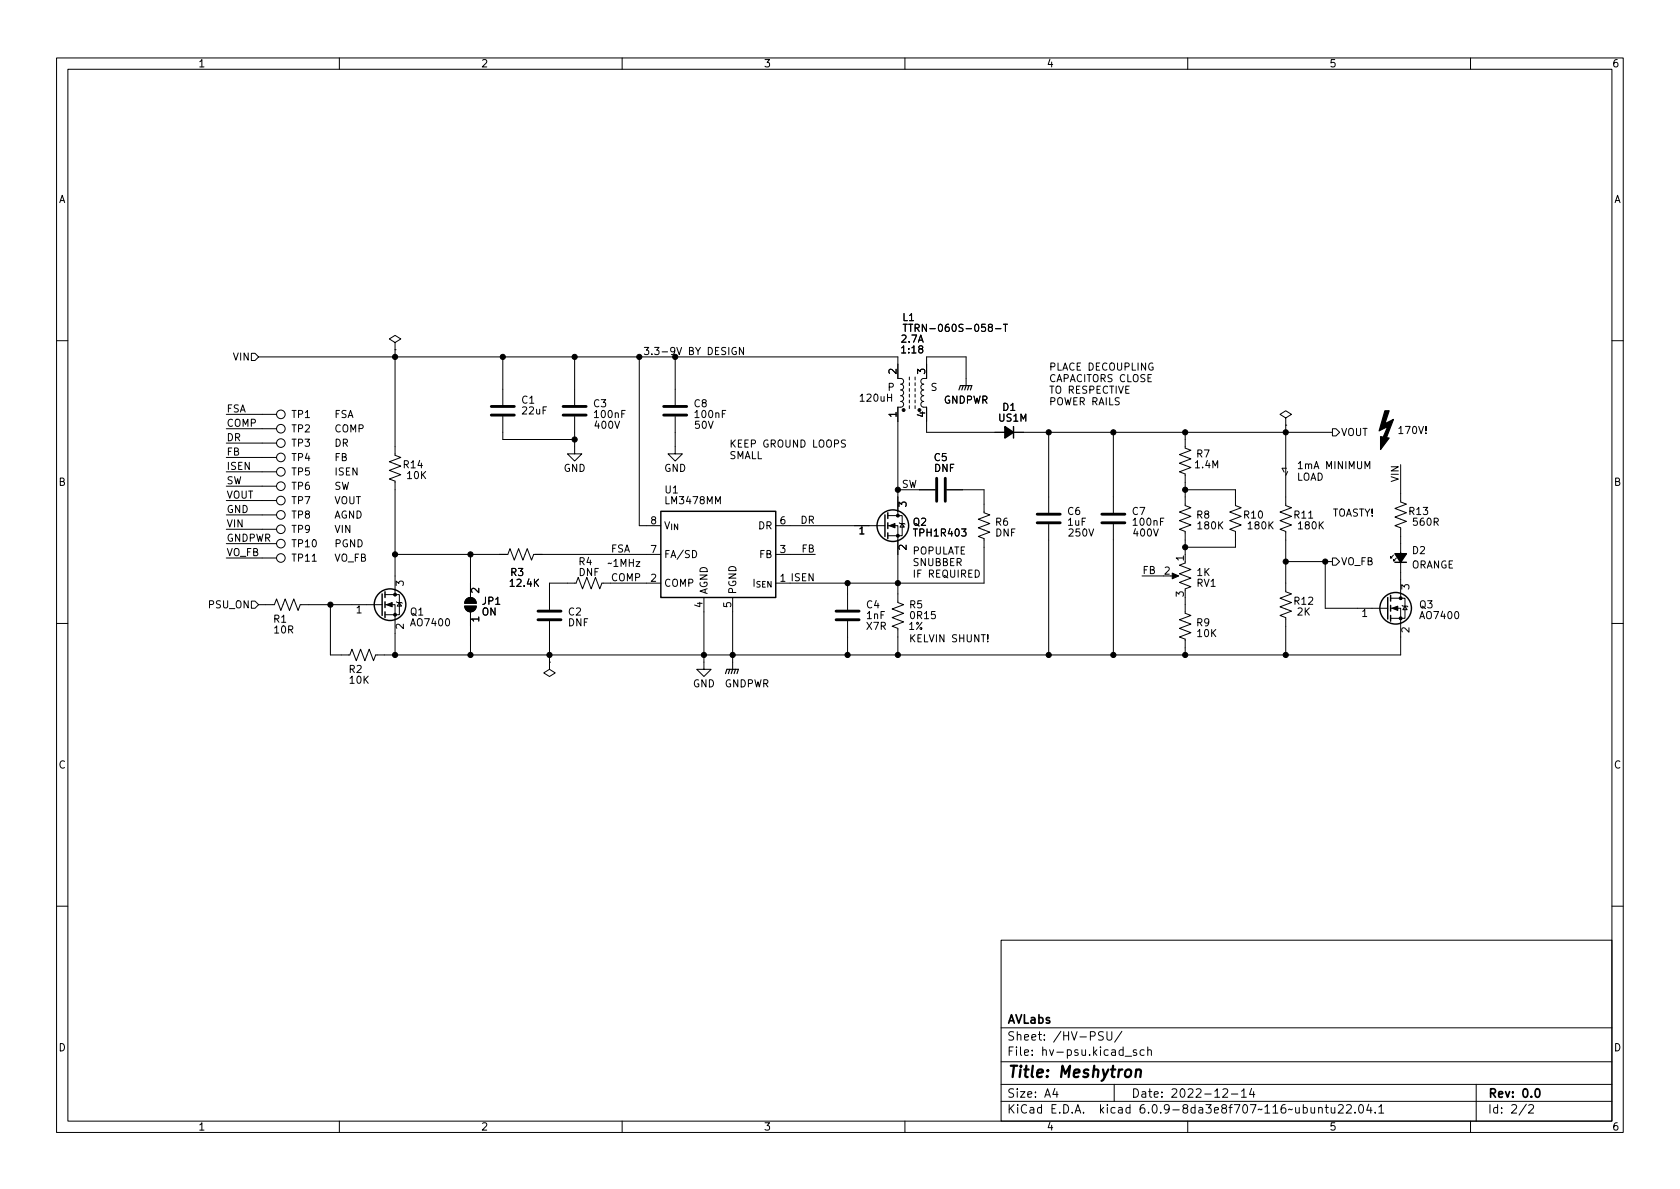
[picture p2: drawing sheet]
<svg xmlns="http://www.w3.org/2000/svg" width="297mm" height="210mm" viewBox="0 0 297 210" stroke-linecap="round" stroke-linejoin="round" font-family="sans-serif">
<g fill="none" stroke="#000" stroke-width=".18">
<path d="M10 10.2h277v190.1h-277zM12 12.2h273v186.1h-273zM60 10.2v2M110 10.2v2M160 10.2v2M210 10.2v2M260 10.2v2M160.1 57.3v1.3M176 58.1h1M177.4 57.3h.7M177.8 57.3v1.3M10 60.2h2"/>
<path d="M40 75.8h8.9M40 73.3h8.9M40 78.4h8.9M44.4 62.5h.7l.6 .6-.6 .6h-.7zM45.7 63.1h113v3.8l.8 .1 .3 .4-.2 .4-.3 .1 .3 .2 .2 .3-.2 .4-.3 .2 .3 .1 .2 .3-.2 .4-.3 .2 .3 .1 .1 .2-.1 .5-.3 .2 .4 .2v.4l-.3 .4h-.7v19.2M69.8 60.6l1.1-.7-1.1-.6-1 .6 1 .7v1.2M69.8 61.8h.1M69.8 61.8v18.7l1.1 .4-2.1 .8 2.1 .7-2.1 .8 2.1 .7-2.1 .8 1 .4v20.1M88.9 63.1v8.5M88.9 73.7v4h12.7M101.6 73.7v6.6h1.3l-1.3 1.2-1.3-1.2h1.3M101.6 63.1v8.5"/>
<path d="M113 63.1v29.9h3.8M119.4 73.7v6.6h1.2l-1.2 1.2-1.3-1.2h1.3M119.4 63.1v8.5M130.1 61.5a.59 .59 0 0 0-.7 .6 .59 .59 0 0 0 .7 .5l.1-.4h-.3M131.5 61.4v1.3l-.8-1.3v1.3M149.5 77.9l-.5-.1-.2 .2 .1 .3 .5 .3v.4l-.2 .1-.4-.1M156.9 70.3h.7M157.6 69.7v1.3M160.8 66.7v.5M160.8 67.7v.5M160.8 68.7v.5M160.8 69.7v.5"/>
<path d="M160.8 70.7v.5M160.8 71.7v.6M161.8 66.7v.5M161.8 67.7v.5M161.8 68.7v.5M161.8 69.7v.5M161.8 70.7v.5M161.8 71.7v.6M170.8 68.2v-5.1h-7v3.8l-.7 .1-.3 .4 .2 .4 .3 .1-.3 .2-.2 .3 .1 .4 .4 .2-.3 .1-.2 .3 .1 .4 .4 .2-.3 .1-.2 .2 .1 .5 .4 .2-.4 .2-.1 .4 .3 .4h.7v4.4h71.8M185.4 76.4v14.3M196.8 76.4v14.3M209.5 76.4v2.8l1.1 .4-2.1 .8 2.1 .7-2.1 .8 2.1 .8-2.1 .7 1 .4v5.6l1.1 .4-2.1 .7 2.1 .8-2.1 .8 2.1 .7-2.1 .8 1 .4v4"/>
<path d="M227.3 75.2v14.2l1 .4-2 .7 2 .8-2 .8 2 .7-2 .8 1 .4v10.6l1 .4-2 .8 2 .7-2 .8 2 .8-2 .7 1 .4v6.6M227.3 73.9l1-.6-1-.7-1 .7 1 .6v1.3M227.3 75.2h.1M235.6 75.8h.6l.7 .6-.7 .7h-.6zM252.1 76.6v.1M252.1 75.4v.8M285 60.2h2M40 91.1h8.9M40 96.1h8.9M40 88.5h8.9M40 93.6h8.9M40 83.4h8.9"/>
<path d="M40 98.7h8.9M40 80.9h8.9M40 86h8.9M69.8 98h20l.4-1 .7 2.1 .8-2.1 .8 2.1 .7-2.1 .8 2.1 .4-1.1h22.4M83.2 98v7.7M117.5 92.3l.5 1.2 .4-1.2M118.8 92.7v1M119.8 92.7v1l-.6-1v1M122.4 97.3a.64 .64 0 0 1 .8 .7 .64 .64 0 0 1-.8 .6zM137.2 93h19.3M137.2 98h6.9M157 93h1.7v13.5l1.1 .4-2.1 .8 2.1 .8-2.1 .7 2.1 .8-2.1 .7 1 .4v4.7"/>
<path d="M157 91.2h2.5v3.5h-2.5M158.7 86.6h6.7M159 92.5l.1 .1h.8l.1 .1M159.5 92.6l.4 .6h-.8zM167.4 86.6h6.6v4.1l1 .4-2 .7 2 .8-2 .7 2 .8-2 .8 1 .3v7.9h-36.8M185.4 92.7v23.1M196.8 92.7v23.1M209.5 86.6h8.9v2.8l1.1 .4-2.1 .7 2.1 .8-2.1 .8 2.1 .7-2.1 .8 1 .4v2.8h-8.9M209.5 99.6l-1 .3 2.1 .8-2.1 .8 2.1 .7-2.1 .8 2.1 .8-1.1 .3M227.3 99.3h8.3M234.3 99.3v8.3h11.1M235.6 98.7h.6l.7 .6-.7 .6h-.6z"/>
<path d="M241.3 82.9v-1.3l.5 .9 .4-.9v1.3M246.4 98.2l-.5 .5v-.3v.3h.2M246.9 98.7l-.5 .5v-.3v.3h.2M247.6 82.2v6.6l1.1 .3-2.1 .8 2.1 .8-2.1 .7 2.1 .8-2.1 .8 1 .3v12.5M10 110.2h2M44.4 106.3h.7l.6 .6-.6 .7h-.7zM45.7 106.9h2.8l.4-1 .8 2 .7-2 .8 2 .7-2 .8 2 .4-1h14.5M58.4 106.9v8.9h3.4l.4-1 .8 2 .8-2 .7 2 .8-2 .7 2 .4-1h181.2v-8.2h-1.7M68.1 106.9h1.7v8.9M68.1 105.2h2.5v3.5h-2.5M70.1 106.4l.1 .1h.8l.1 .2M70.6 106.5l.4 .7h-.8z"/>
<path d="M82.2 107.2h2a1.02 1.02 0 0 1-1 1 1.02 1.02 0 0 1-1-1zM82.5 106a1.02 1.02 0 0 1 1.1-.3 1.02 1.02 0 0 1 .6 1h-2zM83.2 108.2v7.6M97.2 117.1v1.3l1 .6-1 .6-1.1-.6 1.1-.6M97.2 117.1h.1M97.2 109.8v7.3M116.8 103.1h-10.4l-.4 1-.7-2-.8 2-.7-2-.8 2-.8-2-.3 1h-4.7v4.7M124.5 105.7v12.7h1.2l-1.2 1.2-1.3-1.2h1.3M129.5 105.7v12.7M149.9 103.1v4.7M149.9 109.8v6M174.6 113.4v.1"/>
<path d="M174.6 112.2v.8M201.9 101.8h3.8M207 101.8h1M209.5 105.7v2.8l1.1 .3-2.1 .8 2.1 .8-2.1 .7 2.1 .8-2.1 .7 1 .4v2.8M245.9 105.8h2.5v3.5h-2.5M247.9 107.1l.1 .1h.8l.1 .1M248.4 107.2l.4 .6h-.8zM285 110.2h2M10 160.2h2M177 166.3h108v32h-108zM285 160.2h2M60 198.3v2"/>
<path d="M110 198.3v2M160 198.3v2M177 194.8h108M177 191.8h108M177 187.8h108M177 181.8h108M186.5 192.5l-.4 1h1M186.9 193v1M195.1 182.5l-.6-.1-.3 .3 .2 .4 .6 .3v.4l-.2 .1h-.6M195.7 182.4v1.2l.3 .3h.3l.3-.3v-1.2M197 191.8v3M198.4 182.4l-1.3 1.9"/>
<path d="M198.9 186.8h1.2M200.9 185.7l-.3-.1-.2 .2v.3l.5 .1v.4h-.5M202.3 185.7l-.4-.1-.3 .3v.4l.1 .3h.6M202.9 185.8l.2-.2 .4 .1 .1 .9M202.9 185.1v1.5M210 198.3v2M216.2 192.7l.6-.2 .2 .2 .1 .3-1 1h1M217.7 193.5h1.2M219.5 193l.4-.5v1.5M219.5 194h.9M221.3 192.5l-.4 1h1M221.6 193v1"/>
<path d="M233.1 196l.3-.2 .3 .1 .1 .9M233.1 195.8v1M234.3 195.8h.6M234.5 195.3v1.3l.4 .2M235.4 195.8v1h.4l.2-.1M236 195.8v1M236.6 195.5l.6-.2 .2 .2 .1 .3-.9 1h.9M238.1 195.5l.5-.2 .3 .2v.3l-.9 1h.9M239.6 196.7v.1M240.4 195.4l.2-.1a.81 .81 0 0 1 .6 .7 .81 .81 0 0 1-.3 .8h-.2a.81 .81 0 0 1-.6-.6 .81 .81 0 0 1 .3-.8zM242 195.3l-.4 1h1M242.4 195.8v1"/>
<path d="M243.1 196.7v.1M243.8 195.8l.4-.5v1.5M243.8 196.8h.8M260 198.3v2M261 191.8v6.5M269.9 195.3l-1.3 1.9M270.3 195.5l.6-.2 .2 .2 .1 .3-1 1h1"/>
<circle cx="49.7" cy="75.8" r=".76"/>
<circle cx="49.7" cy="78.4" r=".76"/>
<circle cx="49.7" cy="73.3" r=".76"/>
<circle cx="49.7" cy="86" r=".76"/>
<circle cx="49.7" cy="93.6" r=".76"/>
<circle cx="49.7" cy="98.7" r=".76"/>
<circle cx="49.7" cy="91.1" r=".76"/>
<circle cx="49.7" cy="80.9" r=".76"/>
<circle cx="49.7" cy="96.1" r=".76"/>
<circle cx="49.7" cy="83.4" r=".76"/>
<circle cx="49.7" cy="88.5" r=".76"/>
</g>
<path d="M271.6 192.6l.2-.1a.82 .82 0 0 1 .6 .7 .82 .82 0 0 1-.3 .8h-.2a.81 .81 0 0 1-.6-.6 .81 .81 0 0 1 .3-.8z" fill="none" stroke="#000" stroke-width=".3"/>
<path d="M200.9 189.3a.49 .49 0 0 1 .8 .1l-.1 1.1M200.9 189.1l-.1 1.4" fill="none" stroke="#000" stroke-width=".4"/>
<g fill="none" stroke="#000" stroke-width=".25">
<path d="M179.2 75.4v2.1M116.8 90.4h20.4v15.3h-20.4zM156.5 91.1v3.8M157 90.7v1M157 92.5v1M157 94.2v1M246.6 99.4h2.1M67.6 105v3.8M68.1 104.6v1.1M68.1 106.4v1M68.1 108.2v1M245.4 105.7v3.8"/>
<path d="M245.9 105.3v1M245.9 107.1v1M245.9 108.8v1"/>
<circle cx="157.9" cy="93" r="2.79"/>
<circle cx="69" cy="106.9" r="2.79"/>
<circle cx="246.8" cy="107.6" r="2.79"/>
</g>
<path d="M177.7 75.4l1.5 1-1.5 1.1zM246.6 97.9h2.1l-1.1 1.5z" fill="#000" stroke="#000" stroke-width=".25"/>
<g fill="none" stroke="#000" stroke-width=".51">
<path d="M86.9 73.4h4M86.9 71.9h4M99.6 73.4h4M99.6 71.9h4M117.3 73.4h4.1M117.3 71.9h4.1M165.6 84.6v4M167.1 84.6v4M183.4 92.5h4.1M183.4 90.9h4.1M194.8 92.5h4.1M194.8 90.9h4.1"/>
<path d="M95.1 109.6h4.1M95.1 108.1h4.1M147.8 109.6h4.1M147.8 108.1h4.1"/>
</g>
<g fill="#000" stroke="#000" stroke-width=".18">
<path d="M157.2 93l1-.4v.7zM68.3 106.9l1-.4v.8zM82.2 107.2h2a1.02 1.02 0 0 1-1 1 1.02 1.02 0 0 1-1-1zM82.5 106a1.02 1.02 0 0 1 1.1-.3 1.02 1.02 0 0 1 .6 1h-2zM207.3 101.3l1.1 .5-1.1 .6zM246.1 107.6l1-.4v.7z"/>
<circle cx="69.8" cy="63.1" r=".46"/>
<circle cx="88.9" cy="63.1" r=".46"/>
<circle cx="101.6" cy="63.1" r=".46"/>
<circle cx="101.6" cy="77.7" r=".46"/>
<circle cx="113" cy="63.1" r=".46"/>
<circle cx="119.4" cy="63.1" r=".46"/>
<circle cx="159.8" cy="72.5" r=".25"/>
<circle cx="185.4" cy="76.4" r=".46"/>
<circle cx="196.8" cy="76.4" r=".46"/>
<circle cx="209.5" cy="76.4" r=".46"/>
<circle cx="227.3" cy="76.4" r=".46"/>
<circle cx="69.8" cy="98" r=".46"/>
<circle cx="83.2" cy="98" r=".46"/>
<circle cx="158.7" cy="86.6" r=".46"/>
<circle cx="158.7" cy="94.7" r=".25"/>
<circle cx="158.7" cy="91.2" r=".25"/>
<circle cx="209.5" cy="96.8" r=".46"/>
<circle cx="209.5" cy="86.6" r=".46"/>
<circle cx="227.3" cy="99.3" r=".46"/>
<circle cx="234.3" cy="99.3" r=".46"/>
<circle cx="58.4" cy="106.9" r=".46"/>
<circle cx="69.8" cy="115.8" r=".46"/>
<circle cx="69.8" cy="108.7" r=".25"/>
<circle cx="69.8" cy="105.2" r=".25"/>
<circle cx="83.2" cy="115.8" r=".46"/>
<circle cx="97.2" cy="115.8" r=".46"/>
<circle cx="124.5" cy="115.8" r=".46"/>
<circle cx="129.5" cy="115.8" r=".46"/>
<circle cx="149.9" cy="115.8" r=".46"/>
<circle cx="149.9" cy="103.1" r=".46"/>
<circle cx="158.7" cy="115.8" r=".46"/>
<circle cx="158.7" cy="103.1" r=".46"/>
<circle cx="185.4" cy="115.8" r=".46"/>
<circle cx="196.8" cy="115.8" r=".46"/>
<circle cx="209.5" cy="115.8" r=".46"/>
<circle cx="227.3" cy="115.8" r=".46"/>
<circle cx="247.6" cy="105.8" r=".25"/>
<circle cx="247.6" cy="109.3" r=".25"/>
</g>
<path d="M169.5 69l.3-.8h2l-.2 .8M170.3 68.2l-.2 .8M170.8 68.2l-.2 .8M171.3 68.2l-.2 .8M128.3 119.1l.2-.7h2.1l-.3 .7M129 118.4l-.2 .7M129.5 118.4l-.2 .7M130 118.4l-.2 .7" fill="none" stroke="#000" stroke-width=".2"/>
<path d="M244.9 72.6h.7l-.7 2.3 1.5-.7-1.3 3.3-.5-.3 .8-1.8-1.6 .8zM244.1 77.2l1.5 .3-1.5 2z" fill="#000" stroke="#000" stroke-width=".2"/>
<path d="M226.7 82.8l.6 1.3M226.7 82.8h1.3M227.3 84.1l.7-1.3" fill="none" stroke="#000" stroke-width=".18" stroke-dasharray=".8 .8"/>
<text font-size="2.8" x="178" y="190.6">Title: Meshytron</text>
<g font-size="2.1">
<text x="178" y="184">Sheet: /HV-PSU/</text>
<text x="178" y="181">AVLabs</text>
<text x="178" y="186.7">File: hv-psu.kicad_sch</text>
<text x="178" y="196.9">KiCad E.D.A. kicad 6.0.9-8da3e8f707~116~ubuntu22.04.1</text>
<text x="178" y="194.1">Size: A4</text>
<text x="200" y="194.1">Date: 2022-12-14</text>
<text x="263" y="194.1">Rev: 0.0</text>
<text x="263" y="196.9">Id: 2/2</text>
</g>
<g font-size="1.8">
<text x="35" y="11.9">1</text>
<text x="85" y="11.9">2</text>
<text x="135" y="11.9">3</text>
<text x="185" y="11.9">4</text>
<text x="235" y="11.9">5</text>
<text x="285" y="11.9">6</text>
<text x="10.3" y="35.9">A</text>
<text x="285.3" y="35.9">A</text>
<text x="159.6" y="56.8">L1</text>
<text x="161.6" y="58.7">TTRN-060S-058-T</text>
<text x="41.3" y="63.7">VIN</text>
<text x="113.7" y="62.8">3.3-9V BY DESIGN</text>
<text x="159.4" y="60.6">2.7A</text>
<text x="159.5" y="62.5">1:18</text>
<text x="185.4" y="65.5">PLACE DECOUPLING</text>
<text x="92.3" y="71.4">C1</text>
<text x="151.8" y="71">120uH</text>
<text x="156.8" y="69.1">P</text>
<text x="158.5" y="66.1" transform="rotate(-90 158.5 66.1)">2</text>
<text x="163.6" y="66.1" transform="rotate(-90 163.6 66.1)">3</text>
<text x="164.5" y="69.1">S</text>
<text x="166.8" y="71.4">GNDPWR</text>
<text x="185.4" y="67.6">CAPACITORS CLOSE</text>
<text x="185.4" y="69.6">TO RESPECTIVE</text>
<text x="185.4" y="71.7">POWER RAILS</text>
<text x="40" y="75.5">COMP</text>
<text x="40" y="72.9">FSA</text>
<text x="51.6" y="76.4">TP2</text>
<text x="51.6" y="73.9">TP1</text>
<text x="59.1" y="73.9">FSA</text>
<text x="59.1" y="76.4">COMP</text>
<text x="92.4" y="73.3">22uF</text>
<text x="105" y="72">C3</text>
<text x="105.2" y="73.9">100nF</text>
<text x="105.2" y="75.8">400V</text>
<text x="122.7" y="72">C8</text>
<text x="122.9" y="75.8">50V</text>
<text x="123" y="73.9">100nF</text>
<text x="158.5" y="73.8" transform="rotate(-90 158.5 73.8)">1</text>
<text x="163.6" y="73.8" transform="rotate(-90 163.6 73.8)">4</text>
<text x="176.6" y="74.5">US1M</text>
<text x="177.3" y="72.6">D1</text>
<text x="237" y="77.1">VOUT</text>
<text x="247" y="76.7">170V!</text>
<text x="40" y="78">DR</text>
<text x="40" y="80.5">FB</text>
<text x="40" y="83.1">ISEN</text>
<text x="51.6" y="79">TP3</text>
<text x="51.6" y="81.5">TP4</text>
<text x="59.1" y="79">DR</text>
<text x="59.1" y="81.5">FB</text>
<text x="71.4" y="82.8">R14</text>
<text x="99.6" y="83.4">GND</text>
<text x="117.4" y="83.4">GND</text>
<text x="128.9" y="79.1">KEEP GROUND LOOPS</text>
<text x="128.9" y="81.2">SMALL</text>
<text x="165.2" y="83.4">DNF</text>
<text x="165.2" y="81.5">C5</text>
<text x="211.4" y="82.8">1.4M</text>
<text x="211.6" y="80.9">R7</text>
<text x="229.2" y="82.9">1mA MINIMUM</text>
<text x="10.3" y="85.9">B</text>
<text x="40" y="85.6">SW</text>
<text x="40" y="88.2">VOUT</text>
<text x="51.6" y="89.1">TP7</text>
<text x="51.6" y="84.1">TP5</text>
<text x="51.6" y="86.6">TP6</text>
<text x="59" y="89.1">VOUT</text>
<text x="59" y="86.6">SW</text>
<text x="59.2" y="84.1">ISEN</text>
<text x="72" y="84.7">10K</text>
<text x="117.6" y="87.2">U1</text>
<text x="117.8" y="89.1">LM3478MM</text>
<text x="159.4" y="86.3">SW</text>
<text x="160.3" y="89.6" transform="rotate(-90 160.3 89.6)">3</text>
<text x="229.2" y="85">LOAD</text>
<text x="247.3" y="85.1" transform="rotate(-90 247.3 85.1)">VIN</text>
<text x="285.3" y="85.9">B</text>
<text x="40" y="95.8">GNDPWR</text>
<text x="40" y="90.7">GND</text>
<text x="40" y="93.2">VIN</text>
<text x="51.6" y="91.7">TP8</text>
<text x="51.6" y="94.2">TP9</text>
<text x="59" y="91.7">AGND</text>
<text x="59.2" y="94.2">VIN</text>
<text x="115.1" y="92.7">8</text>
<text x="134.1" y="93.6">DR</text>
<text x="137.9" y="92.7">6</text>
<text x="141.6" y="92.6">DR</text>
<text x="151.9" y="94.5">1</text>
<text x="161.5" y="93">Q2</text>
<text x="161.8" y="94.9">TPH1R403</text>
<text x="176" y="94.9">DNF</text>
<text x="176" y="93">R6</text>
<text x="188.8" y="91.1">C6</text>
<text x="188.8" y="93">1uF</text>
<text x="189.1" y="94.9">250V</text>
<text x="200.2" y="91.1">C7</text>
<text x="200.5" y="93">100nF</text>
<text x="200.5" y="94.9">400V</text>
<text x="211.6" y="91.7">R8</text>
<text x="211.9" y="93.6">180K</text>
<text x="220" y="91.7">R10</text>
<text x="220.8" y="93.6">180K</text>
<text x="228.9" y="91.7">R11</text>
<text x="229.7" y="93.6">180K</text>
<text x="235.6" y="91.3">TOASTY!</text>
<text x="249.2" y="91.1">R13</text>
<text x="250" y="93">560R</text>
<text x="40" y="98.3">VO_FB</text>
<text x="51.7" y="96.8">TP10</text>
<text x="51.7" y="99.3">TP11</text>
<text x="59.1" y="99.3">VO_FB</text>
<text x="59.1" y="96.8">PGND</text>
<text x="90.3" y="101.8">R3</text>
<text x="102.3" y="101.8">DNF</text>
<text x="102.4" y="99.9">R4</text>
<text x="107.3" y="100.2">~1MHz</text>
<text x="107.9" y="97.7">FSA</text>
<text x="115.1" y="97.8">7</text>
<text x="117.3" y="98.7">FA/SD</text>
<text x="134.3" y="98.7">FB</text>
<text x="137.9" y="97.8">3</text>
<text x="141.8" y="97.7">FB</text>
<text x="160.3" y="97.3" transform="rotate(-90 160.3 97.3)">2</text>
<text x="161.3" y="98">POPULATE</text>
<text x="161.3" y="100.1">SNUBBER</text>
<text x="201.9" y="101.5">FB</text>
<text x="205.9" y="101.6">2</text>
<text x="209.3" y="99.2" transform="rotate(-90 209.3 99.2)">1</text>
<text x="211.6" y="101.8">1K</text>
<text x="237" y="99.9">VO_FB</text>
<text x="249.5" y="100.5">ORANGE</text>
<text x="249.7" y="98">D2</text>
<text x="37" y="107.6">PSU_ON</text>
<text x="71.4" y="103.6" transform="rotate(-90 71.4 103.6)">3</text>
<text x="84.7" y="104.9" transform="rotate(-90 84.7 104.9)">2</text>
<text x="85.3" y="106.9">JP1</text>
<text x="90.4" y="103.8">12.4K</text>
<text x="107.9" y="102.8">COMP</text>
<text x="115.1" y="102.9">2</text>
<text x="117.3" y="103.8">COMP</text>
<text x="124.2" y="107.4" transform="rotate(-90 124.2 107.4)">4</text>
<text x="125.1" y="105.2" transform="rotate(-90 125.1 105.2)">AGND</text>
<text x="129.3" y="107.4" transform="rotate(-90 129.3 107.4)">5</text>
<text x="130.2" y="103.8">I_{SEN}</text>
<text x="130.2" y="105.2" transform="rotate(-90 130.2 105.2)">PGND</text>
<text x="137.9" y="102.9">1 ISEN</text>
<text x="153.2" y="107.6">C4</text>
<text x="160.8" y="107.6">R5</text>
<text x="161.3" y="102.1">IF REQUIRED</text>
<text x="209.3" y="105.5" transform="rotate(-90 209.3 105.5)">3</text>
<text x="211.6" y="103.8">RV1</text>
<text x="228.9" y="106.9">R12</text>
<text x="249.2" y="104.2" transform="rotate(-90 249.2 104.2)">3</text>
<text x="251" y="107.6">Q3</text>
<text x="48.4" y="110.1">R1</text>
<text x="48.5" y="112">10R</text>
<text x="63" y="108.5">1</text>
<text x="71.4" y="111.2" transform="rotate(-90 71.4 111.2)">2</text>
<text x="72.6" y="108.8">Q1</text>
<text x="72.8" y="110.7">AO7400</text>
<text x="84.7" y="110" transform="rotate(-90 84.7 110)">1</text>
<text x="85.2" y="108.8">ON</text>
<text x="100.4" y="110.7">DNF</text>
<text x="100.5" y="108.8">C2</text>
<text x="153.2" y="111.4">X7R</text>
<text x="153.3" y="109.5">1nF</text>
<text x="160.6" y="111.4">1%</text>
<text x="160.7" y="113.6">KELVIN SHUNT!</text>
<text x="161.1" y="109.5">0R15</text>
<text x="211.6" y="110.7">R9</text>
<text x="211.7" y="112.6">10K</text>
<text x="229.4" y="108.8">2K</text>
<text x="240.8" y="109.1">1</text>
<text x="249.2" y="111.9" transform="rotate(-90 249.2 111.9)">2</text>
<text x="251.2" y="109.5">AO7400</text>
<text x="61.7" y="119">R2</text>
<text x="61.9" y="120.9">10K</text>
<text x="122.5" y="121.5">GND</text>
<text x="128.1" y="121.5">GNDPWR</text>
<text x="10.3" y="135.9">C</text>
<text x="285.3" y="135.9">C</text>
<text x="10.3" y="185.9">D</text>
<text x="285.3" y="185.9">D</text>
<text x="35" y="199.9">1</text>
<text x="85" y="199.9">2</text>
<text x="135" y="199.9">3</text>
<text x="185" y="199.9">4</text>
<text x="235" y="199.9">5</text>
<text x="285" y="199.9">6</text>
</g>
</svg>
